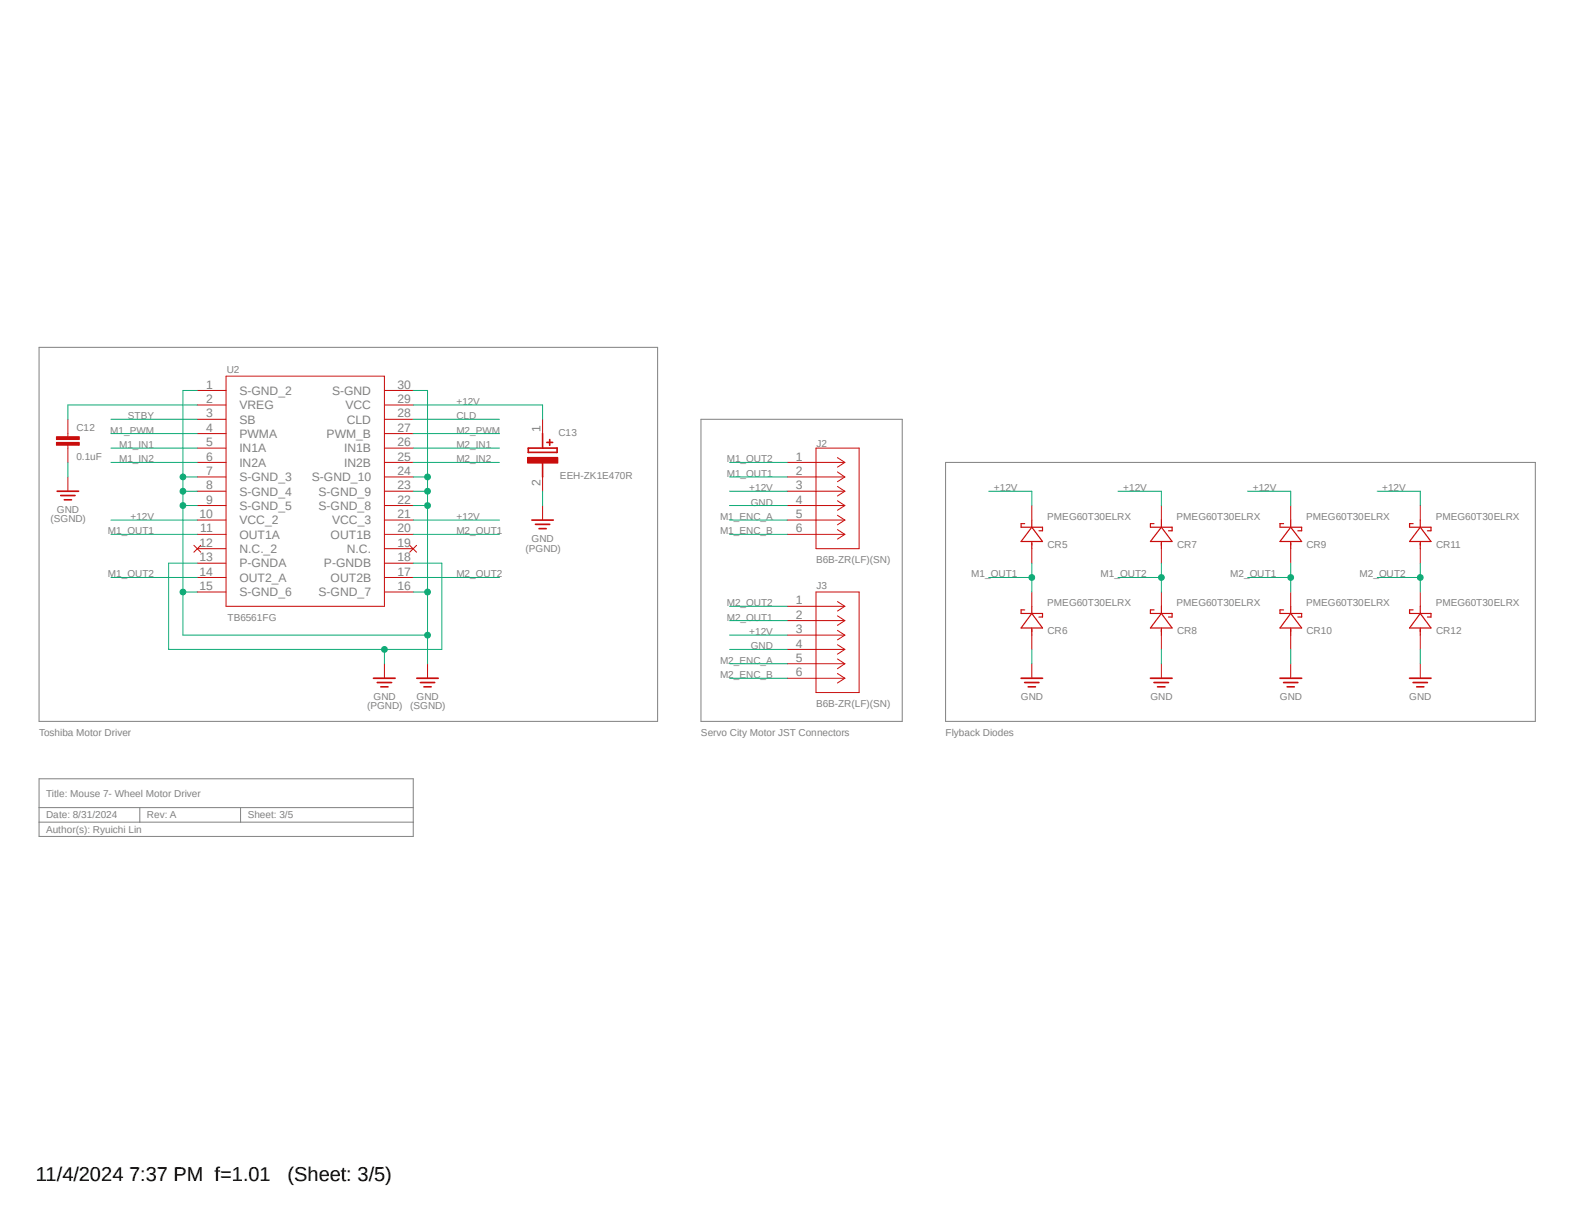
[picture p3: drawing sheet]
<svg xmlns="http://www.w3.org/2000/svg" width="279mm" height="216mm" viewBox="0 0 279 216" stroke-linecap="round" stroke-linejoin="round" font-family="sans-serif">
<path d="M6.4 59.9l266.6 88.9M273 59.9l-266.6 88.9" fill="none" stroke="#fff" stroke-width=".18"/>
<path d="M6.9 61.7h110v66.5h-110zM124.6 74.5h35.8v53.7h-35.8zM168.1 82.2h104.8v46h-104.8zM6.9 138.4h66.5v10.2h-66.5zM6.9 143.5h66.5M6.9 146.1h66.5M24.8 143.5v2.6M42.8 143.5v2.6" fill="none" stroke="#808080" stroke-width=".18"/>
<g fill="none" stroke="#c90d0c" stroke-width=".18">
<path d="M12.1 77v.6M12.1 79.1v.5M35.1 69.4h5.1M35.1 72h5.1M35.1 74.5h5.1M35.1 77h5.1M35.1 79.6h5.1M40.2 66.8h28.1v40.9h-28.1zM68.3 69.4h5.1M68.3 72h5.1M68.3 74.5h5.1M68.3 77h5.1"/>
<path d="M68.3 79.6h5.1M145 79.6h7.7v17.9h-7.7zM34.5 96.9l1.2 1.2M35.1 82.2h5.1M35.1 84.8h5.1M35.1 87.3h5.1M35.1 89.8h5.1M35.1 92.4h5.1M35.1 95h5.1M35.1 97.5h5.1M35.7 96.9l-1.2 1.2M68.3 82.2h5.1"/>
<path d="M68.3 84.8h5.1M68.3 87.3h5.1M68.3 89.8h5.1M68.3 92.4h5.1M68.3 95h5.1M68.3 97.5h5.1M72.8 96.9l1.2 1.2M74 96.9l-1.2 1.2M139.9 82.2h10.3M139.9 84.8h10.3M139.9 87.3h10.3M139.9 89.8h10.3"/>
<path d="M139.9 92.4h10.3M139.9 95h10.3M148.8 81.3l1.4 .9M148.8 83.9l1.4 .9M148.8 86.4l1.4 .9M148.8 89l1.4 .8M148.8 91.6l1.4 .8M148.8 94.1l1.4 .9M150.2 82.2l-1.4 .8M150.2 84.8l-1.4 .8M150.2 87.3l-1.4 .8M150.2 89.8l-1.4 .9"/>
<path d="M150.2 92.4l-1.4 .9M150.2 95l-1.4 .8M35.1 100.1h5.1M35.1 102.6h5.1M35.1 105.2h5.1M68.3 100.1h5.1M68.3 102.6h5.1M68.3 105.2h5.1M139.9 107.7h10.3M139.9 110.3h10.3M139.9 112.9h10.3M139.9 115.4h10.3"/>
<path d="M139.9 117.9h10.3M145 105.2h7.7v17.9h-7.7zM148.8 106.9l1.4 .8M148.8 109.4l1.4 .9M148.8 112l1.4 .9M148.8 114.6l1.4 .8M148.8 117.1l1.4 .8M148.8 119.7l1.4 .8M150.2 107.7l-1.4 .9M150.2 110.3l-1.4 .8M150.2 112.9l-1.4 .8M150.2 115.4l-1.4 .8"/>
<path d="M150.2 117.9l-1.4 .9M139.9 120.5h10.3M150.2 120.5l-1.4 .9"/>
</g>
<path d="M10 78.6h4.1v.5h-4.1z" fill-rule="evenodd" fill="#c90d0c"/>
<path d="M10 78.6h4.1v.5h-4.1z" fill="none" stroke="#c90d0c" stroke-width=".18"/>
<path d="M10 77.6h4.1v.5h-4.1z" fill-rule="evenodd" fill="#c90d0c"/>
<g fill="none" stroke="#c90d0c" stroke-width=".18">
<path d="M10 77.6h4.1v.5h-4.1zM12.1 74.5v2.5M12.1 79.6v2.6M96.4 74.5v2.5M12.1 84.8v2.5M96.4 84.8v2.5M96.4 89.8v2.6M183.4 89.8v2.6M183.4 97.5v2.6M206.4 89.8v2.6M206.4 97.5v2.6M229.4 89.8v2.6"/>
<path d="M229.4 97.5v2.6M252.4 89.8v2.6M252.4 97.5v2.6M68.3 117.9v2.6M76 117.9v2.6M183.4 105.2v2.5M183.4 112.9v2.5M183.4 117.9v2.6M206.4 105.2v2.5M206.4 112.9v2.5M206.4 117.9v2.6M229.4 105.2v2.5"/>
<path d="M229.4 112.9v2.5M229.4 117.9v2.6M252.4 105.2v2.5M252.4 112.9v2.5M252.4 117.9v2.6"/>
</g>
<g fill="none" stroke="#c90d0c" stroke-width=".3">
<path d="M93.9 79.6h5.1v.8h-5.1zM96.4 77v2.6M97.2 78.6h1M97.7 78.1v1M10.2 87.3h3.8M10.8 88.1h2.5M11.4 88.8h1.3M94.5 92.4h3.8M95.2 93.2h2.5M95.8 93.9h1.3M96.4 82.2v2.6M66.4 120.5h3.8"/>
<path d="M67.1 121.3h2.5M67.7 122h1.3M74.1 120.5h3.8M74.7 121.3h2.6M75.4 122h1.2M181.5 120.5h3.8M182.1 121.3h2.6M182.8 122h1.2M204.5 120.5h3.8M205.1 121.3h2.6M205.7 122h1.4M227.5 120.5h3.9"/>
<path d="M228.1 121.3h2.6M228.8 122h1.2M250.5 120.5h3.8M251.2 121.3h2.5M251.8 122h1.3"/>
</g>
<g fill="none" stroke="#c90d0c" stroke-width=".21">
<path d="M182.1 93h-.6v.7h3.8v.6h-.6M183.4 92.4v1.3M183.4 96.2v1.3M183.4 93.7l1.9 2.5h-3.8zM205.1 93h-.6v.7h3.8v.6h-.6M206.4 93.7l1.9 2.5h-3.8zM206.4 92.4v1.3M206.4 96.2v1.3M228.1 93h-.6v.7h3.9v.6h-.7M229.4 93.7l2 2.5h-3.9zM229.4 92.4v1.3M229.4 96.2v1.3"/>
<path d="M251.2 93h-.7v.7h3.8v.6h-.6M252.4 93.7l1.9 2.5h-3.8zM252.4 92.4v1.3M252.4 96.2v1.3M182.1 108.4h-.6v.6h3.8v.6h-.6M183.4 107.7v1.3M183.4 111.6v1.3M183.4 109l1.9 2.6h-3.8zM205.1 108.4h-.6v.6h3.8v.6h-.6M206.4 109l1.9 2.6h-3.8zM206.4 107.7v1.3M206.4 111.6v1.3"/>
<path d="M228.1 108.4h-.6v.6h3.9v.6h-.7M229.4 109l2 2.6h-3.9zM229.4 107.7v1.3M229.4 111.6v1.3M251.2 108.4h-.7v.6h3.8v.6h-.6M252.4 109l1.9 2.6h-3.8zM252.4 107.7v1.3M252.4 111.6v1.3"/>
</g>
<path d="M93.8 81.3h5.3v1h-5.3z" fill-rule="evenodd" fill="#c90d0c"/>
<path d="M93.8 81.3h5.3v1h-5.3z" fill="none" stroke="#c90d0c" stroke-width=".18"/>
<path d="M35.1 100.1h-5.1v15.3h48.5v-15.3h-5.1M68.3 115.4v2.5" fill="none" stroke="#0dab76" stroke-width=".18"/>
<circle cx="68.3" cy="115.4" r=".51" fill="#0dab76"/>
<g fill="none" stroke="#0dab76" stroke-width=".18">
<path d="M35.1 69.4h-2.6v43.5h43.5M73.4 69.4h2.6v48.5M32.5 84.8h2.6M32.5 87.3h2.6M32.5 89.8h2.6M73.4 84.8h2.6M73.4 87.3h2.6M73.4 89.8h2.6M32.5 105.2h2.6M73.4 105.2h2.6"/>
<circle cx="68.3" cy="115.4" r=".51"/>
</g>
<circle cx="76" cy="112.9" r=".51" fill="#0dab76"/>
<circle cx="76" cy="112.9" r=".51" fill="none" stroke="#0dab76" stroke-width=".18"/>
<circle cx="32.5" cy="84.8" r=".51" fill="#0dab76"/>
<circle cx="32.5" cy="84.8" r=".51" fill="none" stroke="#0dab76" stroke-width=".18"/>
<circle cx="32.5" cy="87.3" r=".51" fill="#0dab76"/>
<circle cx="32.5" cy="87.3" r=".51" fill="none" stroke="#0dab76" stroke-width=".18"/>
<circle cx="32.5" cy="89.8" r=".51" fill="#0dab76"/>
<circle cx="32.5" cy="89.8" r=".51" fill="none" stroke="#0dab76" stroke-width=".18"/>
<circle cx="32.5" cy="105.2" r=".51" fill="#0dab76"/>
<circle cx="32.5" cy="105.2" r=".51" fill="none" stroke="#0dab76" stroke-width=".18"/>
<circle cx="76" cy="105.2" r=".51" fill="#0dab76"/>
<circle cx="76" cy="105.2" r=".51" fill="none" stroke="#0dab76" stroke-width=".18"/>
<circle cx="76" cy="84.8" r=".51" fill="#0dab76"/>
<circle cx="76" cy="84.8" r=".51" fill="none" stroke="#0dab76" stroke-width=".18"/>
<circle cx="76" cy="87.3" r=".51" fill="#0dab76"/>
<circle cx="76" cy="87.3" r=".51" fill="none" stroke="#0dab76" stroke-width=".18"/>
<circle cx="76" cy="89.8" r=".51" fill="#0dab76"/>
<g fill="none" stroke="#0dab76" stroke-width=".18">
<path d="M19.7 74.5h15.4M19.7 77h15.4M19.7 79.6h15.4M35.1 72h-23v2.5M73.4 72h23v2.5M12.1 82.2v2.6M19.7 82.2h15.4M19.7 92.4h15.4M19.7 95h15.4M73.4 92.4h15.4M96.4 87.3v2.5M129.7 89.8h10.2"/>
<path d="M129.7 87.3h10.2M129.7 84.8h10.2M175.7 87.3h7.7v2.5M198.7 87.3h7.7v2.5M221.7 87.3h7.7v2.5M244.8 87.3h7.6v2.5M129.7 115.4h10.2M129.7 112.9h10.2M183.4 100.1v5.1M183.4 115.4v2.5M206.4 115.4v2.5M229.4 115.4v2.5"/>
<path d="M252.4 115.4v2.5"/>
<circle cx="76" cy="89.8" r=".51"/>
</g>
<circle cx="183.4" cy="102.6" r=".51" fill="#0dab76"/>
<g fill="none" stroke="#0dab76" stroke-width=".18">
<path d="M73.4 74.5h15.4M73.4 77h15.4M73.4 79.6h15.4M73.4 82.2h15.4M73.4 95h15.4M129.7 110.3h10.2M175.7 102.6h7.7M229.4 100.1v5.1"/>
<circle cx="183.4" cy="102.6" r=".51"/>
</g>
<circle cx="229.4" cy="102.6" r=".51" fill="#0dab76"/>
<g fill="none" stroke="#0dab76" stroke-width=".18">
<path d="M73.4 102.6h15.4M129.7 107.7h10.2M221.7 102.6h7.7M252.4 100.1v5.1"/>
<circle cx="229.4" cy="102.6" r=".51"/>
</g>
<circle cx="252.4" cy="102.6" r=".51" fill="#0dab76"/>
<g fill="none" stroke="#0dab76" stroke-width=".18">
<path d="M129.7 82.2h10.2M19.7 102.6h15.4M206.4 100.1v5.1M244.8 102.6h7.6"/>
<circle cx="252.4" cy="102.6" r=".51"/>
</g>
<circle cx="206.4" cy="102.6" r=".51" fill="#0dab76"/>
<g fill="none" stroke="#0dab76" stroke-width=".18">
<path d="M129.7 92.4h10.2M129.7 95h10.2M129.7 117.9h10.2M198.7 102.6h7.7M129.7 120.5h10.2"/>
<circle cx="206.4" cy="102.6" r=".51"/>
</g>
<g font-size="3.6">
<text x="6.4" y="209.9">11/4/2024 7:37 PM f=1.01</text>
<text x="51.1" y="209.9">(Sheet: 3/5)</text>
</g>
<g font-size="2.2" fill="#808080">
<text x="36.7" y="69">1</text>
<text x="36.7" y="71.6">2</text>
<text x="42.5" y="70.1">S-GND_2</text>
<text x="59" y="70.1">S-GND</text>
<text x="70.7" y="71.6">29</text>
<text x="70.7" y="69">30</text>
<text x="36.7" y="74.2">3</text>
<text x="36.7" y="76.7">4</text>
<text x="42.5" y="72.7">VREG</text>
<text x="42.5" y="75.3">SB</text>
<text x="42.5" y="77.8">PWMA</text>
<text x="58" y="77.8">PWM_B</text>
<text x="61.4" y="72.7">VCC</text>
<text x="61.6" y="75.3">CLD</text>
<text x="70.7" y="76.7">27</text>
<text x="70.7" y="74.2">28</text>
<text x="96.1" y="76.7" transform="rotate(-90 96.1 76.7)">1</text>
<text x="36.7" y="79.2">5</text>
<text x="36.7" y="81.8">6</text>
<text x="42.5" y="80.4">IN1A</text>
<text x="42.5" y="82.9">IN2A</text>
<text x="61.2" y="82.9">IN2B</text>
<text x="61.2" y="80.4">IN1B</text>
<text x="70.7" y="81.8">25</text>
<text x="70.7" y="79.2">26</text>
<text x="141.5" y="81.8">1</text>
<text x="36.7" y="84.4">7</text>
<text x="36.7" y="87">8</text>
<text x="36.7" y="89.5">9</text>
<text x="42.5" y="85.5">S-GND_3</text>
<text x="42.5" y="88.1">S-GND_4</text>
<text x="55.4" y="85.5">S-GND_10</text>
<text x="56.6" y="88.1">S-GND_9</text>
<text x="70.7" y="89.5">22</text>
<text x="70.7" y="87">23</text>
<text x="70.7" y="84.4">24</text>
<text x="96.1" y="86.3" transform="rotate(-90 96.1 86.3)">2</text>
<text x="141.5" y="84.4">2</text>
<text x="141.5" y="87">3</text>
<text x="141.5" y="89.5">4</text>
<text x="35.4" y="92">10</text>
<text x="35.6" y="94.6">11</text>
<text x="42.5" y="90.6">S-GND_5</text>
<text x="42.5" y="93.2">VCC_2</text>
<text x="42.5" y="95.7">OUT1A</text>
<text x="56.6" y="90.6">S-GND_8</text>
<text x="58.8" y="95.7">OUT1B</text>
<text x="59" y="93.2">VCC_3</text>
<text x="70.7" y="94.6">20</text>
<text x="70.7" y="92">21</text>
<text x="141.5" y="92">5</text>
<text x="141.5" y="94.6">6</text>
<text x="35.4" y="97.2">12</text>
<text x="35.4" y="99.7">13</text>
<text x="42.5" y="98.3">N.C._2</text>
<text x="42.5" y="100.8">P-GNDA</text>
<text x="57.6" y="100.8">P-GNDB</text>
<text x="61.6" y="98.3">N.C.</text>
<text x="70.7" y="99.7">18</text>
<text x="70.7" y="97.2">19</text>
<text x="35.4" y="102.3">14</text>
<text x="35.4" y="104.8">15</text>
<text x="42.5" y="103.4">OUT2_A</text>
<text x="42.5" y="106">S-GND_6</text>
<text x="56.6" y="105.9">S-GND_7</text>
<text x="58.8" y="103.4">OUT2B</text>
<text x="70.7" y="104.8">16</text>
<text x="70.7" y="102.3">17</text>
<text x="141.5" y="107.4">1</text>
<text x="141.5" y="109.9">2</text>
<text x="141.5" y="112.5">3</text>
<text x="141.5" y="115.1">4</text>
<text x="141.5" y="117.6">5</text>
<text x="141.5" y="120.1">6</text>
</g>
<g font-size="1.8" fill="#808080">
<text x="40.3" y="66.3">U2</text>
<text x="81.1" y="72">+12V</text>
<text x="13.6" y="76.7">C12</text>
<text x="19.6" y="77">M1_PWM</text>
<text x="22.7" y="74.5">STBY</text>
<text x="81.1" y="74.5">CLD</text>
<text x="81.1" y="77">M2_PWM</text>
<text x="99.3" y="77.4">C13</text>
<text x="13.6" y="81.8">0.1uF</text>
<text x="21.2" y="79.6">M1_IN1</text>
<text x="21.2" y="82.2">M1_IN2</text>
<text x="81.1" y="79.6">M2_IN1</text>
<text x="81.1" y="82.2">M2_IN2</text>
<text x="129.2" y="82.2">M1_OUT2</text>
<text x="145.1" y="79.4">J2</text>
<text x="99.5" y="85.1">EEH-ZK1E470R</text>
<text x="129.2" y="84.8">M1_OUT1</text>
<text x="133.2" y="87.3">+12V</text>
<text x="133.4" y="89.8">GND</text>
<text x="176.7" y="87.3">+12V</text>
<text x="199.6" y="87.3">+12V</text>
<text x="222.7" y="87.3">+12V</text>
<text x="245.7" y="87.3">+12V</text>
<text x="9" y="92.7">(SGND)</text>
<text x="10.1" y="91.1">GND</text>
<text x="19.2" y="95">M1_OUT1</text>
<text x="23.2" y="92.4">+12V</text>
<text x="81.1" y="92.4">+12V</text>
<text x="81.1" y="95">M2_OUT1</text>
<text x="128" y="92.4">M1_ENC_A</text>
<text x="128" y="95">M1_ENC_B</text>
<text x="186.1" y="92.4">PMEG60T30ELRX</text>
<text x="209.1" y="92.4">PMEG60T30ELRX</text>
<text x="232.2" y="92.4">PMEG60T30ELRX</text>
<text x="255.2" y="92.4">PMEG60T30ELRX</text>
<text x="93.4" y="98">(PGND)</text>
<text x="94.5" y="96.2">GND</text>
<text x="145" y="100.1">B6B-ZR(LF)(SN)</text>
<text x="186.2" y="97.4">CR5</text>
<text x="209.2" y="97.4">CR7</text>
<text x="232.2" y="97.4">CR9</text>
<text x="255.2" y="97.4">CR11</text>
<text x="19.2" y="102.6">M1_OUT2</text>
<text x="81.1" y="102.6">M2_OUT2</text>
<text x="129.2" y="107.7">M2_OUT2</text>
<text x="145.1" y="104.7">J3</text>
<text x="172.6" y="102.6">M1_OUT1</text>
<text x="186.1" y="107.7">PMEG60T30ELRX</text>
<text x="195.6" y="102.6">M1_OUT2</text>
<text x="209.1" y="107.7">PMEG60T30ELRX</text>
<text x="218.7" y="102.6">M2_OUT1</text>
<text x="232.2" y="107.7">PMEG60T30ELRX</text>
<text x="241.6" y="102.6">M2_OUT2</text>
<text x="255.2" y="107.7">PMEG60T30ELRX</text>
<text x="40.4" y="110.3">TB6561FG</text>
<text x="129.2" y="110.3">M2_OUT1</text>
<text x="133.2" y="112.9">+12V</text>
<text x="186.2" y="112.7">CR6</text>
<text x="209.2" y="112.7">CR8</text>
<text x="232.2" y="112.7">CR10</text>
<text x="255.2" y="112.7">CR12</text>
<text x="128" y="117.9">M2_ENC_A</text>
<text x="133.4" y="115.4">GND</text>
<text x="65.2" y="125.9">(PGND)</text>
<text x="66.4" y="124.3">GND</text>
<text x="72.9" y="125.9">(SGND)</text>
<text x="74" y="124.3">GND</text>
<text x="128" y="120.5">M2_ENC_B</text>
<text x="145" y="125.6">B6B-ZR(LF)(SN)</text>
<text x="181.4" y="124.3">GND</text>
<text x="204.5" y="124.3">GND</text>
<text x="227.5" y="124.3">GND</text>
<text x="250.5" y="124.3">GND</text>
<text x="6.9" y="130.7">Toshiba Motor Driver</text>
<text x="124.6" y="130.7">Servo City Motor JST Connectors</text>
<text x="168.1" y="130.7">Flyback Diodes</text>
<text x="8.2" y="141.6">Title: Mouse 7- Wheel Motor Driver</text>
<text x="8.2" y="145.4">Date: 8/31/2024</text>
<text x="8.2" y="148">Author(s): Ryuichi Lin</text>
<text x="26.1" y="145.4">Rev: A</text>
<text x="44" y="145.4">Sheet: 3/5</text>
</g>
</svg>
